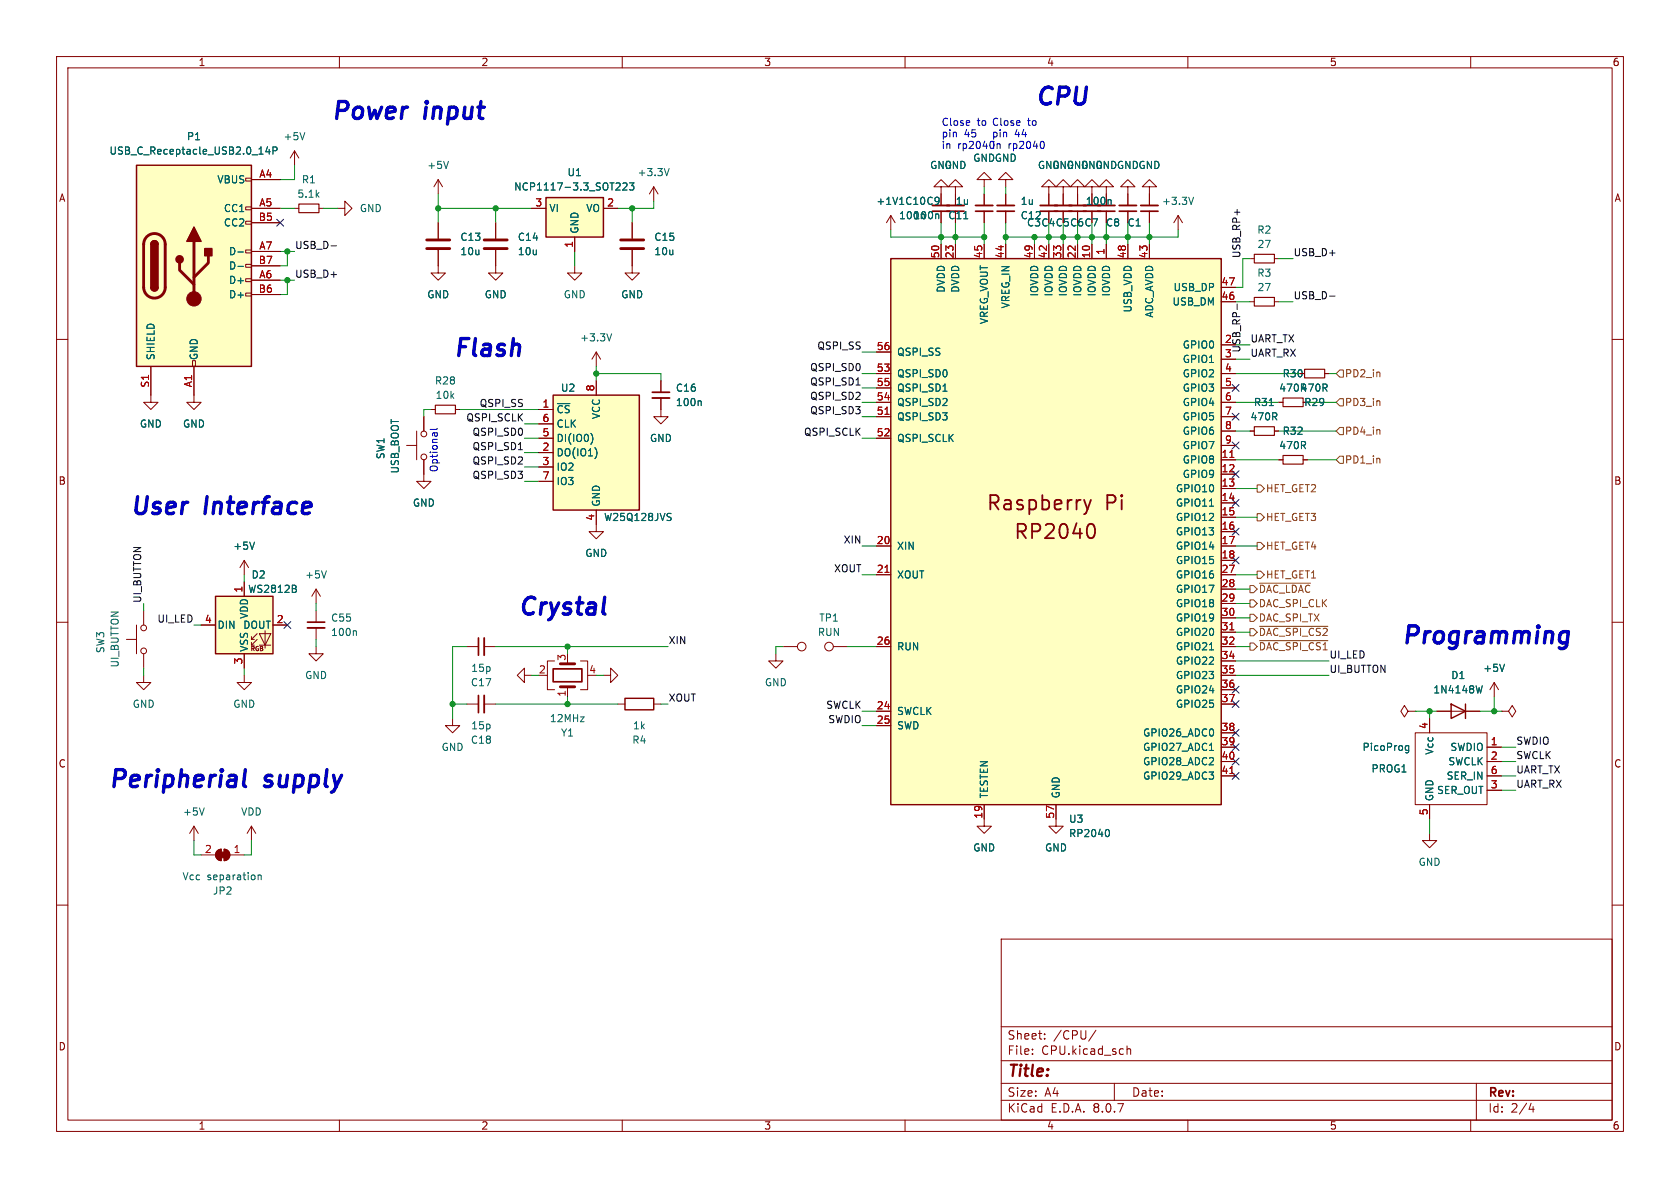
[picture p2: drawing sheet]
<svg xmlns="http://www.w3.org/2000/svg" width="297mm" height="210mm" viewBox="0 0 297 210" stroke-linecap="round" stroke-linejoin="round" font-family="sans-serif">
<g fill="none" stroke="#840000" stroke-width=".18">
<path d="M10 10h277v190h-277zM12 12h273v186h-273zM60 10v2M110 10v2M160 10v2M210 10v2M260 10v2M185.4 34.3v2M185.4 37.3v2.1M188 34.3v2M188 37.3v2.1M10 60h2"/>
<path d="M26.7 69.9v1.2h-1.3l1.3 1.3 1.2-1.3h-1.2M34.3 69.9v1.2h-1.3l1.3 1.3 1.3-1.3h-1.3M285 60h2M10 110h2M137.2 115.6v1.2h-1.3l1.3 1.3 1.2-1.3h-1.2M285 110h2M34.3 146.1l-.8 1.2M34.3 146.1v2.5M34.3 146.1l.8 1.2M35.6 151.1h2.5M38.4 150.4l.7-.3v2a1.02 1.02 0 0 1-.9-.6 1.02 1.02 0 0 1 .2-1.1zM39.6 150.1a1.02 1.02 0 0 1 1 1 1.02 1.02 0 0 1-1 1z"/>
<path d="M40.6 151.1h2.6M44.4 146.1l-.7 1.2M44.4 146.1v2.5M44.4 146.1l.8 1.2M10 160h2M177 166h108v32h-108zM285 160h2M60 198v2M110 198v2M160 198v2M177 194.5h108M177 191.5h108"/>
<path d="M177 187.5h108M177 181.5h108M182.5 186.3v.1M182.5 185.5v.1M184.7 183.6v.1M184.7 182.8v.1M193.7 182.1l-1.2 2M197 191.5v3M199.2 184.9v1.5M199.2 185.5l.3-.1 .3 .1 .1 .9M210 198v2M260 198v2"/>
<path d="M261 191.5v6.5M270.7 195l-.4 1.1h.9M271 195.6v1"/>
</g>
<path d="M183.9 36.3h5.6" fill="none" stroke="#840000" stroke-width=".33"/>
<path d="M183.9 37.3h5.6" fill="none" stroke="#840000" stroke-width=".3"/>
<path d="M36.1 142.8l-.4 1.3M45.6 154.7v.8M45.6 154.8l.2-.1h.3l.1 .8" fill="none" stroke="#006464" stroke-width=".18"/>
<g fill="#840000" stroke="#840000" stroke-width=".18">
<path d="M38.9 150.6h1v1h-1z"/>
<path d="M39.6 150.1a1.02 1.02 0 0 1 1 1 1.02 1.02 0 0 1-1 1z"/>
<path d="M38.4 150.4l.7-.3v2a1.02 1.02 0 0 1-.9-.6 1.02 1.02 0 0 1 .2-1.1z"/>
</g>
<path d="M97.8 69.9h15.2v20.3h-15.2z" fill="#ffffc2"/>
<path d="M97.8 69.9h15.2v20.3h-15.2z" fill="none" stroke="#840000" stroke-width=".25"/>
<g fill="none" stroke="#840000" stroke-width=".18">
<path d="M157.5 38.1l-.8 1.3M157.5 38.1v2.5M157.5 38.1l.7 1.3M166.4 34.3v2M166.4 37.3v2.1M168.9 34.3v2M188 33h-1.3l1.3-1.2 1.2 1.2h-1.2v1.3M95.2 72.4h2.6M95.2 77.5h2.6M95.2 74.9h2.6M105.4 67.3v2.6M116.8 67.3v2"/>
<path d="M116.8 70.4v2M74.9 83.8v1.3h-1.2l1.2 1.3 1.3-1.3h-1.3M95.2 80h2.6M95.2 82.6h2.6M95.2 85.1h2.6M105.4 90.2v3.8h-1.3l1.3 1.3 1.3-1.3h-1.3M80 127v1.3h-1.3l1.3 1.2 1.3-1.2h-1.3"/>
</g>
<path d="M165.8 37.8l.2 .2v.7M104.5 76.7a1.49 1.49 0 0 1 0 1.8M105.5 79.7v.8M123.8 70.9l.2 .1v.7M118.2 90.7l.4 .1M118.4 91.4l.2 .3-.2 .3" fill="none" stroke="#006464" stroke-width=".18"/>
<path d="M164.8 36.3h5.6M115.3 70.4h3.1" fill="none" stroke="#840000" stroke-width=".33"/>
<path d="M164.8 37.3h5.6M115.3 69.3h3.1" fill="none" stroke="#840000" stroke-width=".3"/>
<path d="M38.1 105.4h10.2v10.2h-10.2z" fill="#ffffc2"/>
<g fill="none" stroke="#840000" stroke-width=".18">
<path d="M166.4 33h-1.3l1.3-1.2 1.2 1.2h-1.2v1.3M168.9 33h-1.3l1.3-1.2 1.3 1.2h-1.3v1.3M174 31.8h1.3l-1.3-1.3-1.3 1.3h1.3v1.2M174 34.3v2M174 37.3v2.1M177.8 31.8h1.3l-1.3-1.3-1.3 1.3h1.3v1.2M177.8 34.3v2M177.8 37.3v2.1M76.2 72.4h.8M80.5 72.4h.8M43.2 99.1v2.5M43.2 99.1l-.8 1.2"/>
<path d="M43.2 99.1l.7 1.2M22.4 113h1.7M24.1 110.5v5.1M25.4 119.4v1.3h-1.3l1.3 1.2 1.3-1.2h-1.3M25.4 108v2.5M25.4 115.6v2.5M35.6 110.5h2.5M43.2 119.4v1.3h-1.3l1.3 1.2 1.2-1.2h-1.2M43.2 102.9v2.5M43.2 115.6v2.5M44.4 114h.6M44.4 113h.6"/>
<path d="M45.5 113l-1.1 1v-.5M45.5 112l-1.1 1v-.5M45.8 112h2.1l-1 2zM45.8 114h2.1M46.9 111.5v3.1M48.3 110.5h2.5M55.9 114.3v1.3h-1.3l1.3 1.2 1.2-1.2h-1.2M55.9 104.1l-.8 1.3M55.9 104.1v2.6M55.9 108v2M55.9 111v2M55.9 104.1l.7 1.3"/>
<path d="M109.2 124.5h1.3M115.6 124.5h1.2M248.9 125.7l-.6-1-.7 1 .7 1 .6-1h1.3M250.2 125.7h.1M264.2 120.7l-.8 1.2M264.2 120.7v2.5M264.2 120.7l.7 1.2M252.7 147.3v1.3h-1.2l1.2 1.3 1.3-1.3h-1.3"/>
<circle cx="25.4" cy="111" r=".51"/>
<circle cx="25.4" cy="115.1" r=".51"/>
</g>
<path d="M38.1 105.4h10.2v10.2h-10.2zM110.5 123.4h5.1v2.1h-5.1z" fill="none" stroke="#840000" stroke-width=".25"/>
<path d="M170.4 38.7h.7M45 95.8l-.4 1.3M52.3 104.1l.1 .2-.1 .4M52.3 103.6v.3M57.7 100.9l-.4 1.3M62.8 111.5l.2 .2v.6M266 117.4l-.4 1.3" fill="none" stroke="#006464" stroke-width=".18"/>
<path d="M77 71.6h3.5v1.6h-3.5z" fill="none" stroke="#840000" stroke-width=".2"/>
<path d="M172.5 36.3h3M176.3 36.3h3M54.4 111h3" fill="none" stroke="#840000" stroke-width=".33"/>
<path d="M172.5 37.3h3M176.3 37.3h3M54.4 110h3" fill="none" stroke="#840000" stroke-width=".3"/>
<path d="M24.1 29.2h20.3v35.6h-20.3z" fill="#ffffc2"/>
<g fill="none" stroke="#840000" stroke-width=".18">
<path d="M43.4 39.1h1v.5h-1zM43.4 36.6h1v.5h-1zM43.4 31.5h1v.5h-1zM44.4 31.8h5.1M44.4 36.8h5.1M44.4 39.4h5.1M59.7 36.8h1.3v-1.2l1.2 1.2-1.2 1.3v-1.3M77.5 31.8l-.8 1.2M77.5 31.8v2.5M77.5 31.8l.7 1.2M87.6 39.4v2.8M190.5 33h-1.3l1.3-1.2 1.3 1.2h-1.3v1.3"/>
<path d="M193 33h-1.2l1.2-1.2 1.3 1.2h-1.3v3.3M193 37.3v2.1M195.6 33h-1.3l1.3-1.2 1.2 1.2h-1.2v3.3M195.6 37.3v2.1M199.4 33h-1.3l1.3-1.2 1.3 1.2h-1.3v3.3M199.4 37.3v2.1M43.4 51.8h1v.5h-1zM43.4 49.3h1v.5h-1zM43.4 46.7h1v.5h-1zM43.4 44.2h1v.5h-1zM44.4 49.5h5.1M44.4 44.5h5.1"/>
<path d="M44.4 52.1h5.1M44.4 47h5.1M87.6 44.2v4.1h1.3l-1.3 1.2-1.2-1.2h1.2M101.6 47v1.3h1.3l-1.3 1.2-1.3-1.2h1.3M26.7 64.8v5.1M34 63.8h.5v1h-.5zM34.3 64.8v5.1M96.5 119.4h.3M98 116.8h-1.2v5.1h1.2M102.6 116.8h1.3v5.1h-1.3M106.7 119.4h1.2v-1.3l1.3 1.3-1.3 1.3v-1.3M138.4 114.3h2.6"/>
<path d="M147.3 114.3h2.6M100.3 121.4v1.8M254 125.7h7.6M265.4 125.7h1.3l.6-1 .7 1-.7 1-.6-1M265.4 125.7h.1M174 144.8v1.3h-1.3l1.3 1.2 1.3-1.2h-1.3"/>
<circle cx="141.7" cy="114.3" r=".76"/>
<circle cx="146.6" cy="114.3" r=".76"/>
</g>
<path d="M24.1 29.2h20.3v35.6h-20.3zM26.7 50.8a.64 .64 0 0 0 .6 .6 .64 .64 0 0 0 .6-.6M26.7 43.2a.64 .64 0 0 1 .6-.7 .64 .64 0 0 1 .6 .7M256.5 124.5l2.6 1.2-2.6 1.3zM259.1 124.5v2.5" fill="none" stroke="#840000" stroke-width=".25"/>
<path d="M26 41.8a1.9 1.9 0 0 1 2-.4 1.9 1.9 0 0 1 1.2 1.8v7.6a1.91 1.91 0 0 1-1.9 1.9 1.91 1.91 0 0 1-1.9-1.9v-7.8l.2-.6zM31.7 46.5v1.3l2.6 2.5M34.3 42.7v10.1M36.8 45.2v1.3l-2.5 2.5M85.6 43.9h4.1M85.6 42.4h4.1M99.1 117.3h2.5M99.1 121.4h2.5" fill="none" stroke="#840000" stroke-width=".51"/>
<g fill="#840000" stroke="#840000" stroke-width=".25">
<path d="M26.7 50.8h1.2a.64 .64 0 0 1-.6 .6 .64 .64 0 0 1-.6-.6z"/>
<path d="M26.7 43.2h1.2v7.6h-1.2z"/>
<path d="M26.9 42.7a.64 .64 0 0 1 .6-.1 .64 .64 0 0 1 .4 .6h-1.2z"/>
<path d="M34.3 40.1l1.3 2.6h-2.6z"/>
<path d="M36.2 43.9h1.3v1.3h-1.3z"/>
<circle cx="31.7" cy="45.8" r=".63"/>
</g>
<circle cx="34.3" cy="52.8" r="1.27" fill="#840000" stroke="#840000" stroke-width=".18"/>
<path d="M47.3 25.9l-.3 .9h.8M47.6 26.4v.8M48.3 26.6h.6l.1-.2-.1-.3-.6-.1v1.2M79.3 28.5l-.4 1.3M196.3 35.3l.1 .2v.6M42.1 44.5h.9M42.1 47.1h.9M262 121.2l-.3 1.3" fill="none" stroke="#006464" stroke-width=".18"/>
<path d="M191.5 37.3h5.6M197.9 37.3h3M97.8 118.2h5.1v2.3h-5.1z" fill="none" stroke="#840000" stroke-width=".3"/>
<path d="M191.5 36.3h5.6M197.9 36.3h3" fill="none" stroke="#840000" stroke-width=".33"/>
<path d="M96.5 34.9h10.2v7h-10.2z" fill="#ffffc2"/>
<path d="M96.5 34.9h10.2v7h-10.2z" fill="none" stroke="#840000" stroke-width=".25"/>
<g fill="none" stroke="#840000" stroke-width=".18">
<path d="M94 36.8h2.5M106.7 36.8h2.5M101.6 41.9v2.6M111.8 47v1.3h1.2l-1.2 1.2-1.3-1.2h1.3M71.9 78.7h1.8M73.7 76.2v5.1M74.9 73.7v2.5M74.9 81.3v2.5"/>
<circle cx="74.9" cy="76.7" r=".51"/>
<circle cx="74.9" cy="80.8" r=".51"/>
</g>
<path d="M108.9 33.6h.7M109.6 32.5v.4M110.1 32.5l.5-.2 .3 .4-.8 .9h.8M111.3 32.3h.8l-.5 .5 .4 .1v.6l-.2 .1-.5-.1" fill="none" stroke="#006464" stroke-width=".18"/>
<path d="M157.5 45.7h58.4v96.5h-58.4z" fill="#ffffc2"/>
<path d="M157.5 45.7h58.4v96.5h-58.4z" fill="none" stroke="#840000" stroke-width=".25"/>
<path d="M191.6 88.4l.7 1.7M192.3 90.1l-.3 .6-.4 .2M192.7 92.6a.65 .65 0 0 1 .8 .5 1.49 1.49 0 0 1-.5 2h-.3M192.9 88.4l-.6 1.7" fill="none" stroke="#840000" stroke-width=".32"/>
<g fill="none" stroke="#840000" stroke-width=".18">
<path d="M44.4 36.8h5.1M44.4 31.8h5.1M44.4 39.4h5.1M52.1 36.8h.7M52.1 26.7l-.8 1.2M52.1 26.7v2.5M52.1 26.7l.7 1.2M56.4 36.8h.7M77.5 39.4v2.8M87.6 39.4v2.8M94 36.8h2.5M106.7 36.8h2.5"/>
<path d="M111.8 39.4v2.8M115.6 33l-.8 1.3M115.6 33v2.6M115.6 33l.7 1.3M166.4 34.3v2M166.4 37.3v2.1M168.9 34.3v2M174 34.3v2M174 37.3v2.1M177.8 34.3v2M177.8 37.3v2.1M185.4 33h-1.3l1.3-1.2 1.3 1.2h-1.3v3.3"/>
<path d="M185.4 37.3v2.1M188 34.3v2M188 37.3v2.1M190.5 34.3v2M190.5 37.3v2.1M193 34.3v2M193 37.3v2.1M195.6 34.3v2M195.6 37.3v2.1M199.4 34.3v2M199.4 37.3v2.1M203.2 33h-1.3l1.3-1.2 1.3 1.2h-1.3v3.3"/>
<path d="M203.2 37.3v2.1M208.3 38.1l-.8 1.3M208.3 38.1v2.5M208.3 38.1l.7 1.3M44.4 49.5h5.1M44.4 44.5h5.1M44.4 52.1h5.1M44.4 47h5.1M77.5 44.2v4.1h1.2l-1.2 1.2-1.3-1.2h1.3M87.6 44.2v2.8M101.6 41.9v2.6M111.8 44.2v2.8"/>
<path d="M166.4 43.2v2.5M168.9 43.2v2.5M174 43.2v2.5M177.8 43.2v2.5M182.9 43.2v2.5M185.4 43.2v2.5M188 43.2v2.5M190.5 43.2v2.5M193 43.2v2.5M195.6 43.2v2.5M199.4 43.2v2.5M203.2 43.2v2.5"/>
<path d="M215.9 53.3h2.5M215.9 50.8h2.5M221 53.3h.7M221 45.7h.7M225.3 53.3h.8M225.3 45.7h.8M26.7 64.8v5.1M34.3 64.8v5.1M74.9 73.7v2.5M95.2 77.5h2.6M95.2 72.4h2.6M95.2 74.9h2.6"/>
<path d="M105.4 62.2l.8 1.3M105.4 62.2v2.6M105.4 67.3v2.6M105.4 62.2l-.8 1.3M116.8 70.4v3.3h1.3l-1.3 1.2-1.2-1.2h1.2M116.8 67.3v2M154.9 66h2.6M154.9 68.6h2.6M154.9 73.7h2.6M154.9 77.5h2.6M154.9 71.1h2.6M154.9 62.2h2.6"/>
<path d="M215.9 61h2.5M215.9 63.5h2.5M215.9 66h2.5M215.9 68.6h2.5M215.9 73.7h2.5M215.9 71.1h2.5M215.9 76.2h2.5M215.9 78.7h2.5M221 76.2h.7M225.3 76.2h.8M226.1 71.1h.7M229.9 66h.7"/>
<path d="M234.2 66h.7M74.9 81.3v2.5M95.2 80h2.6M95.2 82.6h2.6M95.2 85.1h2.6M105.4 90.2v2.5M154.9 96.5h2.6M215.9 81.3h2.5M215.9 83.8h2.5M215.9 86.4h2.5M215.9 88.9h2.5M215.9 91.4h2.5"/>
<path d="M215.9 94h2.5M215.9 96.5h2.5M215.9 99.1h2.5M226.1 81.3h.7M230.4 81.3h.7M35.6 110.5h2.5M43.2 102.9v2.5M43.2 115.6v2.5M48.3 110.5h2.5M82.5 114.3h2.1M85.6 114.3h2M92.7 119.4v-1.3l-1.3 1.3 1.3 1.3v-1.3h1.3"/>
<path d="M154.9 101.6h2.6M154.9 114.3h2.6M215.9 101.6h2.5M215.9 114.3h2.5M215.9 104.1h2.5M215.9 106.7h2.5M215.9 109.2h2.5M215.9 111.8h2.5M215.9 116.8h2.5M215.9 119.4h2.5M82.5 124.5h2.1M85.6 124.5h2"/>
<path d="M154.9 125.7h2.6M154.9 128.3h2.6M215.9 121.9h2.5M215.9 124.5h2.5M215.9 129.5h2.5M215.9 132.1h2.5M215.9 134.6h2.5M215.9 137.2h2.5M250.2 129.5h12.7v12.7h-12.7zM252.7 127v2.5M254 125.7h2.5M259.1 125.7h2.5"/>
<path d="M262.9 132.1h2.5M262.9 134.6h2.5M262.9 137.2h2.5M262.9 139.7h2.5M174 142.2v2.6M186.7 142.2v3.9h-1.3l1.3 1.2 1.3-1.2h-1.3M252.7 142.2v2.6"/>
</g>
<path d="M156.5 73.2h.7M217.4 80.9h.7M156.5 101.2h.7M217.4 111.3h.7M217.4 136.7h.7" fill="none" stroke="#a90000" stroke-width=".18"/>
<g fill="none" stroke="#006464" stroke-width=".18">
<path d="M47.3 25.9l-.3 .9h.8M47.6 26.4v.8M48.3 26.6h.6l.1-.2-.1-.3-.6-.1v1.2M53.9 23.4l-.4 1.3M108.9 33.6h.7M109.6 32.5v.4M110.1 32.5l.5-.2 .3 .4-.8 .9h.8M111.3 32.3h.8l-.5 .5 .4 .1v.6l-.2 .1-.5-.1M118.3 29.8l-.4 1.3M165.8 37.8l.2 .2v.7M170.4 38.7h.7M196.3 35.3l.1 .2v.6"/>
<path d="M211 34.9l-.4 1.2M42.1 44.5h.9M42.1 47.1h.9M108.1 59l-.4 1.3M104.5 76.7a1.49 1.49 0 0 1 0 1.8M105.5 79.7v.8M123.8 70.9l.2 .1v.7M166.7 69.2h.7M224.4 71.7h.7M45 95.8l-.4 1.3M118.2 90.7l.4 .1M118.4 91.4l.2 .3-.2 .3"/>
<path d="M213.8 89.5h.7M52.3 104.1l.1 .2-.1 .4M52.3 103.6v.3M213.8 114.9h.7M266 117.4l-.4 1.3M213.8 132.7h.7M248.4 132.4l.3 .3 .3-.1M249 131.8v1l-.2 .3-.3-.1M249 131.9l-.3-.1-.3 .3M262 121.2l-.3 1.3M195.8 146.6a.79 .79 0 0 1 0 1.3"/>
</g>
<path d="M75.4 43.9h4.1M75.4 42.4h4.1M109.7 43.9h4.1M109.7 42.4h4.1" fill="none" stroke="#840000" stroke-width=".51"/>
<path d="M52.8 36.1h3.6v1.5h-3.6zM221.7 52.6h3.6v1.5h-3.6zM221.7 45h3.6v1.5h-3.6zM221.7 75.4h3.6v1.6h-3.6zM226.8 70.4h3.6v1.5h-3.6zM230.6 65.3h3.6v1.5h-3.6zM226.8 80.5h3.6v1.5h-3.6z" fill="none" stroke="#840000" stroke-width=".2"/>
<path d="M189 36.3h3M201.7 36.3h3M85.6 112.8v3M85.6 122.9v3.1" fill="none" stroke="#840000" stroke-width=".33"/>
<path d="M189 37.3h3M201.7 37.3h3M84.6 112.8v3M84.6 122.9v3.1" fill="none" stroke="#840000" stroke-width=".3"/>
<g fill="none" stroke="#725600" stroke-width=".18">
<path d="M236.2 76.2l.7-.6h.6v1.2h-.6zM236.2 66l.7-.6h.6v1.3h-.6zM236.9 70.5h.6v1.3h-.6l-.7-.7zM222.2 85.7h.7l.6 .7-.6 .6h-.7zM222.2 90.8h.7l.6 .6-.6 .7h-.7zM222.2 95.9h.7l.6 .6-.6 .7h-.7zM236.9 80.6h.6v1.3h-.6l-.7-.6zM221 108.6h.6l.6 .6-.6 .7h-.6zM221 113.7h.6l.6 .6-.6 .6h-.6zM221 111.1h.6l.6 .7-.6 .6h-.6zM221 103.5h.6l.6 .6-.6 .7h-.6zM221 106h.6l.6 .7-.6 .6h-.6z"/>
<path d="M222.2 101h.7l.6 .6-.6 .6h-.7zM222.7 113.3h12.1M222.7 110.7h12.1M222.7 103.1h9"/>
</g>
<path d="M218.7 37v1M58.5 43.5h1M218.7 53.7v1M235.1 52.3h.9M91.6 79.5h.8M151.3 68.1h.8" fill="none" stroke="#0f0f0f" stroke-width=".18"/>
<path d="M276.4 111.7h.6l.3 .1M277 113.5l-.3 .2h-.5M277.3 111.7l-.3 2.4-.2 .3-.5 .3M43.4 136.1l-.3 2.5 .1 .3 .2 .2" fill="none" stroke="#0000c2" stroke-width=".6"/>
<path d="M184.2 25a.68 .68 0 0 1 .4 .6 .68 .68 0 0 1-.4 .7M77.3 75.7l-.2 .2h-1.1" fill="none" stroke="#0000c2" stroke-width=".18"/>
<g fill="none" stroke="#009600" stroke-width=".18">
<path d="M49.5 36.8h2.6M52.1 29.2v2.6h-2.6M57.1 36.8h2.6M77.5 36.8h16.5M77.5 34.3v5.1M87.6 36.8v2.6M111.8 36.8v2.6M115.6 35.6v1.2h-6.4M166.4 39.4v3.8M168.9 39.4v3.8M174 33v1.3M174 39.4v3.8"/>
<path d="M177.8 33v1.3M177.8 39.4v3.8M185.4 39.4v3.8M188 39.4v3.8M190.5 39.4v3.8M193 39.4v3.8M195.6 39.4v3.8M199.4 39.4v3.8M203.2 39.4v3.8M49.5 49.5h2.6M49.5 44.5h2.6M50.8 44.5v2.5h-1.3"/>
<path d="M50.8 49.5v2.6h-1.3M101.6 44.5v2.5M157.5 40.6v1.3h16.5M182.9 41.9v1.3M208.3 40.6v1.3h-30.5M218.4 53.3h2.6M221 45.7h-1.3v5.1h-1.3M226.1 53.3h2.5M226.1 45.7h2.5M76.2 72.4h-1.3v1.3M81.3 72.4h13.9M92.7 77.5h2.5"/>
<path d="M92.7 74.9h2.5M105.4 66h11.4v1.3M105.4 64.8v2.5M152.4 66h2.5M152.4 71.1h2.5M152.4 77.5h2.5M152.4 73.7h2.5M152.4 68.6h2.5M152.4 62.2h2.5M218.4 63.5h2.6M218.4 61h2.6M218.4 66h11.5"/>
<path d="M218.4 76.2h2.6M218.4 71.1h7.7M226.1 76.2h10.1M231.1 71.1h5.1M234.9 66h1.3M92.7 82.6h2.5M92.7 85.1h2.5M92.7 80h2.5M152.4 96.5h2.5M218.4 96.5h3.8M218.4 86.4h3.8M218.4 91.4h3.8"/>
<path d="M218.4 81.3h7.7M231.1 81.3h5.1M25.4 106.7v1.3M25.4 118.1v1.3M34.3 110.5h1.3M43.2 101.6v1.3M43.2 118.1v1.3M55.9 106.7v1.3M55.9 113v1.3M82.5 114.3h-2.5v12.7M87.6 114.3h30.5M94 119.4h1.2"/>
<path d="M100.3 114.3v1.3M105.4 119.4h1.3M138.4 114.3h-1.2v1.3M149.9 114.3h5M152.4 101.6h2.5M218.4 114.3h2.6M218.4 119.4h16.5M218.4 101.6h3.8M218.4 104.1h2.6M218.4 109.2h2.6M218.4 111.8h2.6M218.4 106.7h2.6"/>
<path d="M218.4 116.8h16.5M80 124.5h2.5M87.6 124.5h21.6M100.3 123.2v1.3M116.8 124.5h1.3M152.4 125.7h2.5M152.4 128.3h2.5M250.2 125.7h3.8M252.7 125.7v1.3M261.6 125.7h3.8M264.2 123.2v2.5M265.4 134.6h2.6"/>
<path d="M265.4 137.2h2.6M265.4 139.7h2.6M265.4 132.1h2.6M34.3 148.6v2.5h1.3M44.4 148.6v2.5h-1.2M252.7 144.8v2.5"/>
</g>
<g fill="none" stroke="#000084" stroke-width=".18">
<path d="M48.9 38.8l1.2 1.2M50.1 38.8l-1.2 1.2M217.8 78.1l1.2 1.2M217.8 68l1.2 1.2M217.8 73.1l1.2 1.2M219 78.1l-1.2 1.2M219 68l-1.2 1.2M219 73.1l-1.2 1.2M217.8 98.5l1.2 1.2M217.8 83.2l1.2 1.2M217.8 93.4l1.2 1.2M217.8 88.3l1.2 1.2"/>
<path d="M219 98.5l-1.2 1.2M219 83.2l-1.2 1.2M219 93.4l-1.2 1.2M219 88.3l-1.2 1.2M50.2 109.9l1.2 1.2M51.4 109.9l-1.2 1.2M217.8 131.5l1.2 1.2M217.8 123.9l1.2 1.2M217.8 134l1.2 1.2M217.8 121.3l1.2 1.2M217.8 136.6l1.2 1.2M217.8 128.9l1.2 1.2"/>
<path d="M219 131.5l-1.2 1.2M219 123.9l-1.2 1.2M219 134l-1.2 1.2M219 121.3l-1.2 1.2M219 136.6l-1.2 1.2M219 128.9l-1.2 1.2"/>
</g>
<g fill="#009600" stroke="#009600" stroke-width=".18">
<circle cx="80" cy="124.5" r=".46"/>
<circle cx="168.9" cy="41.9" r=".46"/>
<circle cx="166.4" cy="41.9" r=".46"/>
<circle cx="174" cy="41.9" r=".46"/>
<circle cx="111.8" cy="36.8" r=".46"/>
<circle cx="105.4" cy="66" r=".46"/>
<circle cx="50.8" cy="49.5" r=".46"/>
<circle cx="77.5" cy="36.8" r=".46"/>
<circle cx="50.8" cy="44.5" r=".46"/>
<circle cx="87.6" cy="36.8" r=".46"/>
<circle cx="100.3" cy="124.5" r=".46"/>
<circle cx="100.3" cy="114.3" r=".46"/>
<circle cx="203.2" cy="41.9" r=".46"/>
<circle cx="188" cy="41.9" r=".46"/>
<circle cx="185.4" cy="41.9" r=".46"/>
<circle cx="177.8" cy="41.9" r=".46"/>
<circle cx="182.9" cy="41.9" r=".46"/>
<circle cx="252.7" cy="125.7" r=".46"/>
<circle cx="264.2" cy="125.7" r=".46"/>
<circle cx="193" cy="41.9" r=".46"/>
<circle cx="190.5" cy="41.9" r=".46"/>
<circle cx="195.6" cy="41.9" r=".46"/>
<circle cx="199.4" cy="41.9" r=".46"/>
</g>
<g font-size="4.2" fill="#0000c2">
<text x="58.4" y="21.3">Power</text>
<text x="75.2" y="21.3">input</text>
<text x="182.9" y="18.8">CPU</text>
<text x="80" y="63.3">Flash</text>
<text x="22.9" y="91.2">User</text>
<text x="36.3" y="91.2">Interface</text>
<text x="91.4" y="109">Crystal</text>
<text x="247.6" y="114.1">Programming</text>
<text x="19" y="139.5">Peripherial</text>
<text x="47" y="139.5">supply</text>
</g>
<g font-size="3.5" fill="#840000">
<text x="174.3" y="90.6">Raspberry</text>
<text x="179.1" y="95.7">RP2040</text>
<text x="195.4" y="90.6">Pi</text>
</g>
<text font-size="2.8" fill="#840000" x="178" y="190.9">Title:</text>
<g font-size="2.1" fill="#840000">
<text x="178" y="184">Sheet:</text>
<text x="186.2" y="184">/CPU/</text>
<text x="178" y="186.7">File:</text>
<text x="184.1" y="186.7">CPU.kicad_sch</text>
<text x="178" y="196.9">KiCad</text>
<text x="178" y="194.1">Size:</text>
<text x="184.7" y="194.1">A4</text>
<text x="185.7" y="196.9">E.D.A.</text>
<text x="193.3" y="196.9">8.0.7</text>
<text x="200" y="194.1">Date:</text>
<text x="263" y="194.3">Rev:</text>
<text x="263" y="196.9">Id:</text>
<text x="267.1" y="196.9">2/4</text>
</g>
<g font-size="1.8" fill="#840000">
<text x="35" y="11.9">1</text>
<text x="85" y="11.9">2</text>
<text x="135" y="11.9">3</text>
<text x="185" y="11.9">4</text>
<text x="235" y="11.9">5</text>
<text x="285" y="11.9">6</text>
<text x="10.3" y="35.9">A</text>
<text x="285.3" y="35.9">A</text>
<text x="10.3" y="85.9">B</text>
<text x="285.3" y="85.9">B</text>
<text x="10.3" y="135.9">C</text>
<text x="285.3" y="135.9">C</text>
<text x="10.3" y="185.9">D</text>
<text x="285.3" y="185.9">D</text>
<text x="35" y="199.9">1</text>
<text x="85" y="199.9">2</text>
<text x="135" y="199.9">3</text>
<text x="185" y="199.9">4</text>
<text x="235" y="199.9">5</text>
<text x="285" y="199.9">6</text>
</g>
<g font-size="1.8" fill="#0000c2">
<text x="166.4" y="22.3">Close</text>
<text x="172.7" y="22.3">to Close</text>
<text x="181.6" y="22.3">to</text>
<text x="166.4" y="24.4">pin</text>
<text x="166.4" y="26.4">in</text>
<text x="169.3" y="26.4">rp2040 in</text>
<text x="170.4" y="24.4">45</text>
<text x="175.3" y="24.4">pin</text>
<text x="179.3" y="24.4">44</text>
<text x="77.5" y="83.6" transform="rotate(-90 77.5 83.6)">Optional</text>
</g>
<g font-size="1.8" fill="#006464">
<text x="19.3" y="27.5">USB_C_Receptacle_USB2.0_14P</text>
<text x="32.9" y="25">P1</text>
<text x="50" y="25">+5V</text>
<text x="172" y="28.8">GNDGND</text>
<text x="178.2" y="26.4">rp2040</text>
<text x="38.3" y="32.6">VBUS</text>
<text x="52.5" y="35.2">5.1k</text>
<text x="53.3" y="32.6">R1</text>
<text x="75.4" y="30.1">+5V</text>
<text x="90.8" y="33.9">NCP1117-3.3_SOT223</text>
<text x="100.2" y="31.3">U1</text>
<text x="112.6" y="31.3">+3.3V</text>
<text x="164.3" y="30.1">GND</text>
<text x="166.9" y="30.1">GND</text>
<text x="183.4" y="30.1">GND GND GNDGNDGND</text>
<text x="185.9" y="30.1">GND GND</text>
<text x="39.5" y="37.7">CC1</text>
<text x="39.5" y="40.2">CC2</text>
<text x="63.5" y="37.7">GND</text>
<text x="97" y="37.7">VI</text>
<text x="102.5" y="41.4" transform="rotate(-90 102.5 41.4)">GND</text>
<text x="103.5" y="37.7">VO</text>
<text x="154.8" y="36.4">+1V1 C10 C9</text>
<text x="158.8" y="39">100n</text>
<text x="161.4" y="39">100n</text>
<text x="167.5" y="39">C11</text>
<text x="168.9" y="36.4">1u</text>
<text x="180.3" y="36.4">1u</text>
<text x="180.3" y="39">C12</text>
<text x="181.5" y="40.2">C3C4C5C6C7</text>
<text x="191.9" y="36.4">100n</text>
<text x="195.4" y="40.2">C8</text>
<text x="199.2" y="40.2">C1</text>
<text x="205.3" y="36.4">+3.3V</text>
<text x="222.2" y="41.5">R2</text>
<text x="40.4" y="45.3">D-</text>
<text x="40.4" y="47.9">D-</text>
<text x="81.3" y="42.8">C13</text>
<text x="81.3" y="45.3">10u</text>
<text x="91.4" y="42.8">C14</text>
<text x="91.4" y="45.3">10u</text>
<text x="115.6" y="42.8">C15</text>
<text x="115.6" y="45.3">10u</text>
<text x="222.2" y="44">27</text>
<text x="40.4" y="50.4">D+</text>
<text x="40.4" y="52.9">D+</text>
<text x="75.4" y="52.9">GND</text>
<text x="85.6" y="52.9">GND</text>
<text x="99.6" y="52.9">GND</text>
<text x="109.7" y="52.9">GND</text>
<text x="167.2" y="51.8" transform="rotate(-90 167.2 51.8)">DVDD</text>
<text x="169.8" y="51.8" transform="rotate(-90 169.8 51.8)">DVDD</text>
<text x="183.7" y="52.5" transform="rotate(-90 183.7 52.5)">IOVDD</text>
<text x="186.3" y="52.5" transform="rotate(-90 186.3 52.5)">IOVDD</text>
<text x="188.8" y="52.5" transform="rotate(-90 188.8 52.5)">IOVDD</text>
<text x="191.4" y="52.5" transform="rotate(-90 191.4 52.5)">IOVDD</text>
<text x="193.9" y="52.5" transform="rotate(-90 193.9 52.5)">IOVDD</text>
<text x="196.4" y="52.5" transform="rotate(-90 196.4 52.5)">IOVDD</text>
<text x="207.4" y="51.7">USB_DP</text>
<text x="222.2" y="49.1">R3</text>
<text x="222.2" y="51.7">27</text>
<text x="174.9" y="57.4" transform="rotate(-90 174.9 57.4)">VREG_VOUT</text>
<text x="178.7" y="54.6" transform="rotate(-90 178.7 54.6)">VREG_IN</text>
<text x="200.3" y="55.3" transform="rotate(-90 200.3 55.3)">USB_VDD</text>
<text x="204.1" y="56.3" transform="rotate(-90 204.1 56.3)">ADC_AVDD</text>
<text x="207.2" y="54.2">USB_DM</text>
<text x="27.5" y="63.8" transform="rotate(-90 27.5 63.8)">SHIELD</text>
<text x="35.2" y="63.8" transform="rotate(-90 35.2 63.8)">GND</text>
<text x="102.5" y="60.6">+3.3V</text>
<text x="158.5" y="63.1">QSPI_SS</text>
<text x="209" y="61.8">GPIO0</text>
<text x="209" y="64.4">GPIO1</text>
<text x="76.8" y="68.2">R28</text>
<text x="76.9" y="70.7">10k</text>
<text x="99.1" y="69.4">U2</text>
<text x="119.4" y="72">100n</text>
<text x="119.4" y="69.4">C16</text>
<text x="158.5" y="66.9">QSPI_SD0</text>
<text x="158.5" y="72">QSPI_SD2</text>
<text x="158.5" y="69.4">QSPI_SD1</text>
<text x="209" y="66.9">GPIO2</text>
<text x="209" y="69.4">GPIO3</text>
<text x="209" y="72">GPIO4</text>
<text x="221.6" y="72">R31</text>
<text x="226" y="69.4">470R470R</text>
<text x="226.7" y="66.9">R30</text>
<text x="230.5" y="72">R29</text>
<text x="24.6" y="75.8">GND</text>
<text x="32.3" y="75.8">GND</text>
<text x="98.3" y="73.3">~{CS}</text>
<text x="98.3" y="75.8">CLK</text>
<text x="106.3" y="74.2" transform="rotate(-90 106.3 74.2)">VCC</text>
<text x="158.5" y="74.5">QSPI_SD3</text>
<text x="209" y="74.5">GPIO5</text>
<text x="209" y="77.1">GPIO6</text>
<text x="221" y="74.5">470R</text>
<text x="226.7" y="77.1">R32</text>
<text x="68.2" y="81.3" transform="rotate(-90 68.2 81.3)">SW1</text>
<text x="70.7" y="83.8" transform="rotate(-90 70.7 83.8)">USB_BOOT</text>
<text x="98.3" y="80.9">DO(IO1)</text>
<text x="98.3" y="83.4">IO2</text>
<text x="98.3" y="78.3">DI(IO0)</text>
<text x="114.8" y="78.3">GND</text>
<text x="158.5" y="78.3">QSPI_SCLK</text>
<text x="209" y="82.1">GPIO8</text>
<text x="209" y="79.6">GPIO7</text>
<text x="226" y="79.6">470R</text>
<text x="72.9" y="89.8">GND</text>
<text x="98.3" y="86">IO3</text>
<text x="106.3" y="89.7" transform="rotate(-90 106.3 89.7)">GND</text>
<text x="207.8" y="87.2">GPIO10</text>
<text x="207.8" y="89.8">GPIO11</text>
<text x="209" y="84.7">GPIO9</text>
<text x="106.7" y="92.3">W25Q128JVS</text>
<text x="207.8" y="92.3">GPIO12</text>
<text x="207.8" y="94.8">GPIO13</text>
<text x="41.1" y="97.4">+5V</text>
<text x="103.4" y="98.7">GND</text>
<text x="158.5" y="97.4">XIN</text>
<text x="207.8" y="97.4">GPIO14</text>
<text x="207.8" y="99.9">GPIO15</text>
<text x="43.8" y="105">WS2812B</text>
<text x="44.4" y="102.5">D2</text>
<text x="53.8" y="102.5">+5V</text>
<text x="158.5" y="102.5">XOUT</text>
<text x="207.8" y="102.5">GPIO16</text>
<text x="207.8" y="105">GPIO17</text>
<text x="207.8" y="107.5">GPIO18</text>
<text x="38.4" y="111.4">DIN</text>
<text x="42.9" y="111.4">DOUT</text>
<text x="44" y="109.5" transform="rotate(-90 44 109.5)">VDD</text>
<text x="58.4" y="112.6">100n</text>
<text x="58.4" y="110.1">C55</text>
<text x="144.5" y="112.6">RUN</text>
<text x="144.7" y="110.1">TP1</text>
<text x="207.8" y="110.1">GPIO19</text>
<text x="207.8" y="112.6">GPIO20</text>
<text x="18.6" y="115.6" transform="rotate(-90 18.6 115.6)">SW3</text>
<text x="21.2" y="118.1" transform="rotate(-90 21.2 118.1)">UI_BUTTON</text>
<text x="44" y="115.3" transform="rotate(-90 44 115.3)">VSS</text>
<text x="83.2" y="119">15p</text>
<text x="158.5" y="115.2">RUN</text>
<text x="207.8" y="115.2">GPIO21</text>
<text x="207.8" y="117.7">GPIO22</text>
<text x="262.1" y="119">+5V</text>
<text x="23.4" y="125.3">GND</text>
<text x="41.1" y="125.3">GND</text>
<text x="53.8" y="120.2">GND</text>
<text x="83.2" y="121.5">C17</text>
<text x="135.1" y="121.5">GND</text>
<text x="207.8" y="120.2">GPIO23</text>
<text x="207.8" y="122.8">GPIO24</text>
<text x="207.8" y="125.3">GPIO25</text>
<text x="253.3" y="122.8">1N4148W</text>
<text x="256.5" y="120.2">D1</text>
<text x="83.2" y="131.7">C18</text>
<text x="83.2" y="129.1">15p</text>
<text x="97.1" y="127.9">12MHz</text>
<text x="99.1" y="130.4">Y1</text>
<text x="111.7" y="131.7">R4</text>
<text x="111.8" y="129.1">1k</text>
<text x="158.5" y="126.6">SWCLK</text>
<text x="158.5" y="129.1">SWD</text>
<text x="202" y="130.4">GPIO26_ADC0</text>
<text x="78" y="132.9">GND</text>
<text x="202" y="132.9">GPIO27_ADC1</text>
<text x="202" y="135.5">GPIO28_ADC2</text>
<text x="240.8" y="132.9">PicoProg</text>
<text x="242.4" y="136.8">PROG1</text>
<text x="253.6" y="133.5" transform="rotate(-90 253.6 133.5)">Vcc</text>
<text x="255.9" y="135.5">SWCLK</text>
<text x="256.3" y="132.9">SWDIO</text>
<text x="174.9" y="141.2" transform="rotate(-90 174.9 141.2)">TESTEN</text>
<text x="187.6" y="141.2" transform="rotate(-90 187.6 141.2)">GND</text>
<text x="202" y="138">GPIO29_ADC3</text>
<text x="253.6" y="141.7" transform="rotate(-90 253.6 141.7)">GND</text>
<text x="254" y="140.6">SER_OUT</text>
<text x="255.6" y="138">SER_IN</text>
<text x="32.3" y="144.4">+5V</text>
<text x="42.5" y="144.4">VDD</text>
<text x="188.9" y="145.6">U3</text>
<text x="188.9" y="148.2">RP2040</text>
<text x="32.2" y="155.8">Vcc</text>
<text x="36.6" y="155.8">separation</text>
<text x="172" y="150.7">GND</text>
<text x="184.7" y="150.7">GND</text>
<text x="250.7" y="153.3">GND</text>
<text x="37.5" y="158.3">JP2</text>
</g>
<g font-size="1.8" fill="#a90000">
<text x="45.7" y="31.5">A4</text>
<text x="45.6" y="39.1">B5</text>
<text x="45.7" y="36.6">A5</text>
<text x="94.5" y="36.6">3</text>
<text x="107.2" y="36.6">2</text>
<text x="45.6" y="46.7">B7</text>
<text x="45.7" y="44.2">A7</text>
<text x="101.3" y="43.9" transform="rotate(-90 101.3 43.9)">1</text>
<text x="166.1" y="45.8" transform="rotate(-90 166.1 45.8)">50</text>
<text x="168.7" y="45.8" transform="rotate(-90 168.7 45.8)">23</text>
<text x="173.7" y="45.8" transform="rotate(-90 173.7 45.8)">45</text>
<text x="177.5" y="45.8" transform="rotate(-90 177.5 45.8)">44</text>
<text x="182.6" y="45.8" transform="rotate(-90 182.6 45.8)">49</text>
<text x="185.2" y="45.8" transform="rotate(-90 185.2 45.8)">42</text>
<text x="187.7" y="45.8" transform="rotate(-90 187.7 45.8)">33</text>
<text x="190.2" y="45.8" transform="rotate(-90 190.2 45.8)">22</text>
<text x="192.8" y="45.8" transform="rotate(-90 192.8 45.8)">10</text>
<text x="195.3" y="45.2" transform="rotate(-90 195.3 45.2)">1</text>
<text x="199.1" y="45.8" transform="rotate(-90 199.1 45.8)">48</text>
<text x="202.9" y="45.8" transform="rotate(-90 202.9 45.8)">43</text>
<text x="45.6" y="51.8">B6</text>
<text x="45.7" y="49.3">A6</text>
<text x="215.9" y="53.1">46</text>
<text x="215.9" y="50.5">47</text>
<text x="154.9" y="65.8">53</text>
<text x="154.9" y="62">56</text>
<text x="216.5" y="60.7">2</text>
<text x="216.5" y="63.2">3</text>
<text x="216.5" y="65.8">4</text>
<text x="26.4" y="68.6" transform="rotate(-90 26.4 68.6)">S1</text>
<text x="34" y="68.6" transform="rotate(-90 34 68.6)">A1</text>
<text x="105.2" y="69.3" transform="rotate(-90 105.2 69.3)">8</text>
<text x="154.9" y="70.9">54</text>
<text x="154.9" y="68.3">55</text>
<text x="216.5" y="68.3">5</text>
<text x="216.5" y="70.9">6</text>
<text x="95.8" y="72.1">1</text>
<text x="95.8" y="77.2">5</text>
<text x="95.8" y="74.7">6</text>
<text x="154.9" y="73.4">51</text>
<text x="154.9" y="77.2">52</text>
<text x="216.5" y="73.4">7</text>
<text x="216.5" y="75.9">8</text>
<text x="95.8" y="79.8">2</text>
<text x="95.8" y="82.3">3</text>
<text x="215.9" y="81">11</text>
<text x="215.9" y="83.6">12</text>
<text x="216.5" y="78.5">9</text>
<text x="95.8" y="84.8">7</text>
<text x="215.9" y="86.1">13</text>
<text x="215.9" y="88.6">14</text>
<text x="105.2" y="92.1" transform="rotate(-90 105.2 92.1)">4</text>
<text x="215.9" y="91.2">15</text>
<text x="215.9" y="93.7">16</text>
<text x="154.9" y="96.3">20</text>
<text x="154.9" y="101.3">21</text>
<text x="215.9" y="96.3">17</text>
<text x="215.9" y="98.8">18</text>
<text x="215.9" y="101.3">27</text>
<text x="42.9" y="104.8" transform="rotate(-90 42.9 104.8)">1</text>
<text x="215.9" y="103.9">28</text>
<text x="215.9" y="106.4">29</text>
<text x="36.1" y="110.2">4</text>
<text x="48.8" y="110.2">2</text>
<text x="215.9" y="109">30</text>
<text x="215.9" y="111.5">31</text>
<text x="42.9" y="117.5" transform="rotate(-90 42.9 117.5)">3</text>
<text x="95.2" y="119.1">2</text>
<text x="100.1" y="116.9" transform="rotate(-90 100.1 116.9)">3</text>
<text x="104.1" y="119.1">4</text>
<text x="154.9" y="114">26</text>
<text x="215.9" y="114">32</text>
<text x="215.9" y="116.6">34</text>
<text x="215.9" y="119.1">35</text>
<text x="100.1" y="123.3" transform="rotate(-90 100.1 123.3)">1</text>
<text x="154.9" y="125.5">24</text>
<text x="215.9" y="121.7">36</text>
<text x="215.9" y="124.2">37</text>
<text x="154.9" y="128">25</text>
<text x="215.9" y="129.3">38</text>
<text x="215.9" y="131.8">39</text>
<text x="252.5" y="129" transform="rotate(-90 252.5 129)">4</text>
<text x="263.5" y="131.8">1</text>
<text x="215.9" y="134.4">40</text>
<text x="215.9" y="136.9">41</text>
<text x="263.5" y="134.4">2</text>
<text x="263.5" y="136.9">6</text>
<text x="263.5" y="139.4">3</text>
<text x="173.7" y="144.8" transform="rotate(-90 173.7 144.8)">19</text>
<text x="186.4" y="144.8" transform="rotate(-90 186.4 144.8)">57</text>
<text x="252.5" y="144.2" transform="rotate(-90 252.5 144.2)">5</text>
<text x="36.1" y="150.9">2</text>
<text x="41.2" y="150.9">1</text>
</g>
<g font-size="1.8" fill="#0f0f0f">
<text x="52.1" y="44.1">USB_D-</text>
<text x="219.4" y="45.7" transform="rotate(-90 219.4 45.7)">USB_RP+</text>
<text x="228.6" y="45.4">USB_D+</text>
<text x="52.1" y="49.2">USB_D+</text>
<text x="228.6" y="53">USB_D-</text>
<text x="143.1" y="65.7">QSPI_SD0</text>
<text x="144.4" y="61.9">QSPI_SS</text>
<text x="219.4" y="62.4" transform="rotate(-90 219.4 62.4)">USB_RP-</text>
<text x="221" y="60.6">UART_TX</text>
<text x="221" y="63.2">UART_RX</text>
<text x="143.1" y="70.8">QSPI_SD2</text>
<text x="143.1" y="68.2">QSPI_SD1</text>
<text x="82.3" y="74.6">QSPI_SCLK</text>
<text x="83.4" y="77.1">QSPI_SD0</text>
<text x="84.7" y="72">QSPI_SS</text>
<text x="142" y="77.1">QSPI_SCLK</text>
<text x="143.1" y="73.3">QSPI_SD3</text>
<text x="83.4" y="79.7">QSPI_SD1</text>
<text x="83.4" y="82.2">QSPI_SD2</text>
<text x="83.4" y="84.7">QSPI_SD3</text>
<text x="147.4" y="101.3">XOUT</text>
<text x="149.1" y="96.2">XIN</text>
<text x="25.1" y="106.7" transform="rotate(-90 25.1 106.7)">UI_BUTTON</text>
<text x="27.7" y="110.1">UI_LED</text>
<text x="118.1" y="114">XIN</text>
<text x="234.9" y="116.5">UI_LED</text>
<text x="234.9" y="119">UI_BUTTON</text>
<text x="118.1" y="124.1">XOUT</text>
<text x="146" y="125.4">SWCLK</text>
<text x="146.3" y="127.9">SWDIO</text>
<text x="268" y="131.7">SWDIO</text>
<text x="268" y="136.8">UART_TX</text>
<text x="268" y="134.3">SWCLK</text>
<text x="268" y="139.4">UART_RX</text>
</g>
<g font-size="1.8" fill="#725600">
<text x="237.7" y="72">PD3_in</text>
<text x="237.7" y="66.9">PD2_in</text>
<text x="237.7" y="77.1">PD4_in</text>
<text x="237.7" y="82.1">PD1_in</text>
<text x="223.7" y="87.2">HET_GET2</text>
<text x="223.7" y="92.3">HET_GET3</text>
<text x="223.7" y="97.4">HET_GET4</text>
<text x="222.4" y="105">~{DAC_LDAC}</text>
<text x="222.4" y="107.5">DAC_SPI_CLK</text>
<text x="223.7" y="102.5">HET_GET1</text>
<text x="222.4" y="110.1">DAC_SPI_TX</text>
<text x="222.4" y="112.6">~{DAC_SPI_CS2}</text>
<text x="222.4" y="115.2">~{DAC_SPI_CS1}</text>
</g>
<text font-size="1.1" fill="#840000" x="44.2" y="115.3">RGB</text>
</svg>
